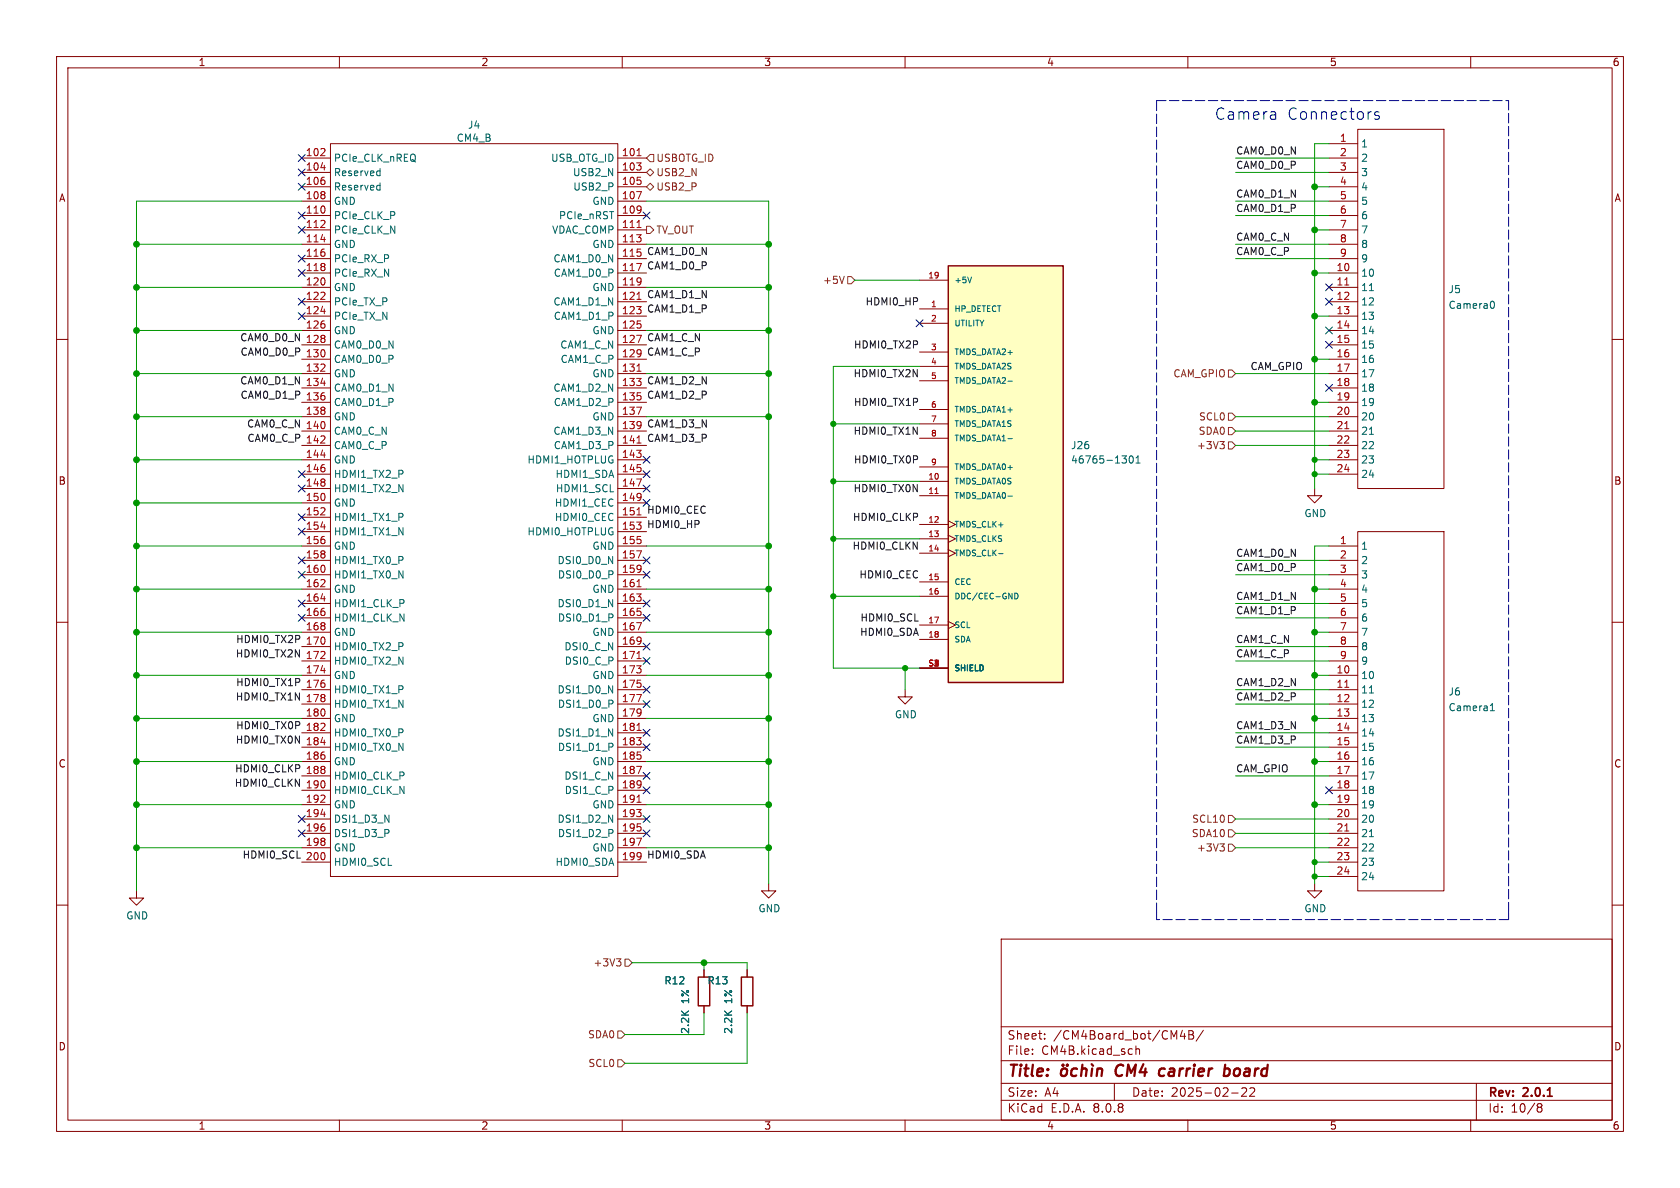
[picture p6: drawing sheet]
<svg xmlns="http://www.w3.org/2000/svg" width="297mm" height="210mm" viewBox="0 0 297 210" stroke-linecap="round" stroke-linejoin="round" font-family="sans-serif">
<g fill="none" stroke="#840000" stroke-width=".18">
<path d="M10 10h277v190h-277zM12 12h273v186h-273zM60 10v2M110 10v2M160 10v2M210 10v2M260 10v2M53.3 27.9h5.1M53.3 30.5h5.1M53.3 33h5.1M53.3 35.6h5.1M53.3 38.1h5.1"/>
<path d="M58.4 25.4h50.8v129.5h-50.8zM109.2 27.9h5.1M109.2 30.5h5.1M109.2 33h5.1M109.2 35.6h5.1M109.2 38.1h5.1M234.9 27.9h5.1M234.9 30.5h5.1M234.9 33h5.1M234.9 35.6h5.1M234.9 38.1h5.1M234.9 25.4h5.1"/>
<path d="M240 22.9h15.3v63.5h-15.3zM53.3 40.6h5.1M53.3 43.2h5.1M53.3 45.7h5.1M53.3 48.3h5.1M53.3 50.8h5.1M53.3 53.3h5.1M53.3 55.9h5.1M53.3 58.4h5.1M109.2 40.6h5.1M109.2 43.2h5.1M109.2 45.7h5.1"/>
<path d="M109.2 48.3h5.1M109.2 50.8h5.1M109.2 53.3h5.1M109.2 55.9h5.1M109.2 58.4h5.1M234.9 40.6h5.1M234.9 43.2h5.1M234.9 45.7h5.1M234.9 48.3h5.1M234.9 50.8h5.1M234.9 53.3h5.1M234.9 55.9h5.1"/>
<path d="M234.9 58.4h5.1M10 60h2M53.3 61h5.1M53.3 63.5h5.1M53.3 66h5.1M53.3 68.6h5.1M53.3 71.1h5.1M53.3 73.7h5.1M53.3 76.2h5.1M53.3 78.7h5.1M109.2 61h5.1M109.2 63.5h5.1"/>
<path d="M109.2 66h5.1M109.2 68.6h5.1M109.2 71.1h5.1M109.2 73.7h5.1M109.2 76.2h5.1M109.2 78.7h5.1M234.9 61h5.1M234.9 63.5h5.1M234.9 66h5.1M234.9 68.6h5.1M234.9 71.1h5.1M234.9 73.7h5.1"/>
<path d="M234.9 76.2h5.1M234.9 78.7h5.1M285 60h2M53.3 96.5h5.1M53.3 99.1h5.1M53.3 81.3h5.1M53.3 83.8h5.1M53.3 86.4h5.1M53.3 88.9h5.1M53.3 91.4h5.1M53.3 94h5.1M109.2 96.5h5.1"/>
<path d="M109.2 99.1h5.1M109.2 81.3h5.1M109.2 83.8h5.1M109.2 86.4h5.1M109.2 88.9h5.1M109.2 91.4h5.1M109.2 94h5.1M232.4 86.4v1.2h1.3l-1.3 1.3-1.3-1.3h1.3M234.9 96.5h5.1M234.9 99.1h5.1M234.9 81.3h5.1M234.9 83.8h5.1"/>
<path d="M240 94h15.3v63.5h-15.3zM10 110h2M53.3 119.4h5.1M53.3 101.6h5.1M53.3 104.1h5.1M53.3 106.7h5.1M53.3 109.2h5.1M53.3 111.8h5.1M53.3 114.3h5.1M53.3 116.8h5.1M109.2 119.4h5.1M109.2 101.6h5.1"/>
<path d="M109.2 104.1h5.1M109.2 106.7h5.1M109.2 109.2h5.1M109.2 111.8h5.1M109.2 114.3h5.1M109.2 116.8h5.1M234.9 119.4h5.1M234.9 101.6h5.1M234.9 104.1h5.1M234.9 106.7h5.1M234.9 109.2h5.1M234.9 111.8h5.1"/>
<path d="M234.9 114.3h5.1M234.9 116.8h5.1M285 110h2M53.3 121.9h5.1M53.3 124.5h5.1M53.3 127h5.1M53.3 129.5h5.1M53.3 132.1h5.1M53.3 134.6h5.1M53.3 137.2h5.1M53.3 139.7h5.1M109.2 121.9h5.1"/>
<path d="M109.2 124.5h5.1M109.2 127h5.1M109.2 129.5h5.1M109.2 132.1h5.1M109.2 134.6h5.1M109.2 137.2h5.1M109.2 139.7h5.1M160 121.9v1.3h1.3l-1.3 1.3-1.3-1.3h1.3M234.9 121.9h5.1M234.9 124.5h5.1M234.9 127h5.1M234.9 129.5h5.1"/>
<path d="M234.9 132.1h5.1M234.9 134.6h5.1M234.9 137.2h5.1M234.9 139.7h5.1M24.1 157.5v1.3h1.3l-1.3 1.2-1.2-1.2h1.2M53.3 142.2h5.1M53.3 144.8h5.1M53.3 147.3h5.1M53.3 149.9h5.1M53.3 152.4h5.1M109.2 142.2h5.1M109.2 144.8h5.1"/>
<path d="M109.2 147.3h5.1M109.2 149.9h5.1M109.2 152.4h5.1M232.4 156.2v1.3h1.3l-1.3 1.3-1.3-1.3h1.3M234.9 142.2h5.1M234.9 144.8h5.1M234.9 147.3h5.1M234.9 149.9h5.1M234.9 152.4h5.1M234.9 154.9h5.1M10 160h2M177 166h108v32h-108z"/>
<path d="M285 160h2M60 198v2M110 198v2M160 198v2M177 194.5h108M177 191.5h108M177 187.5h108M177 181.5h108M182.5 186.3v.1M182.5 185.5v.1M184.7 183.6v.1M184.7 182.8v.1"/>
<path d="M197 191.5v3M200.8 184.9v1.5M200.8 185.5l.2-.1 .4 .1 .1 .9M209 182.1l-.3 1.1h.9M209.4 182.7v1M210 198v2M210.2 182.2h.5l.2 .1 .1 .3-.3 .3a.4 .4 0 0 1 .3 .4 .4 .4 0 0 1-.3 .4h-.5zM210.2 182.9h.5M212.7 182.1l-1.2 2M217.7 193.2h1.2M219.5 192.4l.6-.1 .2 .1 .1 .3-.9 1.1h.9M221 192.4l.5-.1 .2 .1 .1 .3-.9 1.1h.9"/>
<path d="M260 198v2M261 191.5v6.5M271.7 195.5l.3 .2M271.7 195.4l.3-.3 .5 .1 .1 .3-.3 .2M272 195.7h.3M272 195.7l-.3 .3M272.3 195.7l.3 .3-.1 .5-.5 .1-.3-.3"/>
</g>
<path d="M273.6 193.8h.8" fill="none" stroke="#840000" stroke-width=".3"/>
<g fill="none" stroke="#840000" stroke-width=".4">
<path d="M187.7 189.1a.52 .52 0 0 1 .6-.2 .52 .52 0 0 1 .4 .4l-.1 .5a.55 .55 0 0 1-.5 .4 .55 .55 0 0 1-.6-.4zM187.9 188.2l.1 .1-.1 .1M187.9 188.2l-.1 .1 .1 .1M187.9 188.2v.2M188.7 188.2l-.1 .1 .1 .1M188.7 188.2l.1 .1-.1 .1M188.7 188.2v.2M190.4 189a.66 .66 0 0 0-1 .3l-.1 .5 .2 .3 .2 .1 .6-.1M191.3 189.1a.49 .49 0 0 1 .8 .1l-.1 1M191.4 188.2l-.3 2M193 188.1l.2 .3M193.1 188.9l-.2 1.3"/>
<path d="M194 189.1a.49 .49 0 0 1 .9 .1l-.2 1M194 188.9l-.1 1.3M197.5 188.5a1.27 1.27 0 0 0 0 1.6M205 190.1l.2 .1 .6-.1M205.9 189a.66 .66 0 0 0-1 .3M216.5 189l.2-.1 .6 .1 .1 .3-.1 .5a.66 .66 0 0 1-.9 .3M216.6 188.2l-.3 2"/>
</g>
<g fill="none" stroke="#006464" stroke-width=".18">
<path d="M66.8 30.2l.4 .1M66.8 32.8h.4M67.2 29.8v1.3M67.2 32.3v1.3M67.2 31l-.4 .1M67.2 33.5l-.4 .1M242.1 51.4h.7M263.8 53.2a.68 .68 0 0 1 .4 .7 .68 .68 0 0 1-.4 .6M242.1 76.8h.7M242.1 122.5h.7M263.5 125.6h.7M263.5 124.7l.3-.3v1.2"/>
<path d="M242.1 147.9h.7"/>
</g>
<g fill="none" stroke="#a90000" stroke-width=".18">
<path d="M56.7 27.5h.8M56.7 29.6h.8M57.4 26.4v.4M57.4 39.1v.4M112.5 33.9h.9l-.6 1.2M112.6 27.5h.7M56.7 40.2h.8M56.7 52.9h.8M56.7 42.3h.8M56.7 55h.8M57.4 51.8v.4M112.5 46.6h.9l-.6 1.2"/>
<path d="M112.5 59.3h.9l-.6 1.2M112.6 40.2h.7M112.6 52.9h.7M237.7 50.4h.8M56.7 65.6h.8M56.7 78.3h.8M56.7 67.7h.8M57.4 64.5v.4M57.4 77.2v.4M112.5 72h.9l-.6 1.2M112.6 65.6h.7M112.6 78.3h.7"/>
<path d="M237.7 75.8h.8M56.7 91h.8M56.7 80.4h.8M56.7 93.1h.8M57.4 89.9v.4M112.5 84.7h.9l-.6 1.2M112.5 97.4h.9l-.6 1.2M112.6 91h.7M56.7 103.7h.8M56.7 116.4h.8M56.7 105.8h.8M56.7 118.5h.8"/>
<path d="M57.4 102.6v.4M57.4 115.3v.4M112.5 110.1h.9l-.6 1.2M112.6 103.7h.7M112.6 116.4h.7M56.7 129.1h.8M56.7 131.2h.8M57.4 128v.4M112.5 122.8h.9l-.6 1.2M112.5 135.5h.9l-.6 1.2M112.6 129.1h.7M237.7 121.5h.8"/>
<path d="M56.7 141.8h.8M56.7 143.9h.8M57.4 140.7v.4M112.5 148.2h.9l-.6 1.2M112.6 141.8h.7M237.7 146.9h.8"/>
</g>
<path d="M167.6 47h20.4v73.7h-20.4z" fill="#ffffc2"/>
<path d="M167.6 47h20.4v73.7h-20.4zM123.4 172.7h2.1v5.1h-2.1zM131.1 172.7h2v5.1h-2z" fill="none" stroke="#840000" stroke-width=".25"/>
<g fill="none" stroke="#840000" stroke-width=".18">
<path d="M162.6 54.6h5M162.6 49.5h5M162.6 57.2h5M162.6 62.2h5M162.6 64.8h5M162.6 67.3h5M162.6 72.4h5M162.6 74.9h5M162.6 77.5h5M162.6 85.1h5M162.6 87.6h5M162.6 92.7h5"/>
<path d="M162.6 95.3h5M162.6 97.8h5M162.6 82.6h5M167.6 92.1l1.3 .6-1.3 .6M167.6 94.6l1.3 .7-1.3 .6M167.6 97.2l1.3 .6-1.3 .6M162.6 102.9h5M162.6 105.4h5M162.6 110.5h5M162.6 113h5M162.6 118.1h5M167.6 109.9l1.3 .6-1.3 .6"/>
<path d="M135.9 156.2v1.3h1.3l-1.3 1.3-1.3-1.3h1.3M124.5 171.5v1.2M124.5 177.8v1.3M132.1 171.5v1.2M132.1 177.8v1.3"/>
</g>
<path d="M171.8 49l-.4 1M178.2 67.4h.8M178.2 77.5h.8M176.5 97.9h.8M178.2 87.7h.8M198.4 80.6h.7l-.4 .5M198.9 81.1l.2 .2v.3l-.2 .3M199.7 80.7l.2-.1a.68 .68 0 0 1 .5 .6 .68 .68 0 0 1-.5 .7l-.2-.2-.1-.3zM200.8 81.9h.8M200.8 81l.4-.4v1.3M179.4 104.9a.51 .51 0 0 1 .6 .5 .51 .51 0 0 1-.6 .5z" fill="none" stroke="#006464" stroke-width=".18"/>
<path d="M165.3 87.2h.6" fill="none" stroke="#a90000" stroke-width=".18"/>
<g fill="none" stroke="#725600" stroke-width=".18">
<path d="M114.3 33l.6-.6 .7 .6-.7 .7zM114.3 30.5l.6-.7 .7 .7-.7 .6zM114.9 27.3h.7v1.3h-.7l-.6-.7zM114.3 40h.6l.7 .6-.7 .7h-.6zM149.3 48.8l-.5 1.3M149.9 48.9h.6l.6 .6-.6 .7h-.6zM215.7 78h.7l-.4 .5M216.2 78.5l.2 .3v.3l-.2 .2M217.2 78.1h.6l.6 .6-.6 .7h-.6zM217.2 75.6h.6l.6 .6-.6 .6h-.6zM217.2 73h.6l.6 .7-.6 .6h-.6zM217.2 65.4h.6l.6 .6-.6 .7h-.6z"/>
<path d="M215.7 149.2h.7l-.4 .5M216.2 149.7l.2 .2v.3l-.2 .2M217.2 146.7h.6l.6 .6-.6 .7h-.6zM217.2 144.1h.6l.6 .7-.6 .6h-.6zM217.2 149.2h.6l.6 .7-.6 .6h-.6zM109 169.5h.8l-.5 .5M109.5 170l.3 .2v.3l-.3 .3M110.5 169.5h.6l.7 .7-.7 .6h-.6zM109.2 182.2h.7l.6 .7-.6 .6h-.7zM109.2 187.3h.7l.6 .7-.6 .6h-.7z"/>
</g>
<path d="M225.4 19.8l.1 1.3M243.8 19.8l-.5-.1-.3 .3 .1 .3 .7 .2 .1 .2-.1 .3-.2 .1-.6-.1M225.5 21l-.2 .1M225.5 20.2l-.2 .1" fill="none" stroke="#0000c2" stroke-width=".18"/>
<path d="M204.5 17.8h62.2M266.7 17.8v143.5M204.5 161.3v-143.5M204.5 161.3v1.3M266.7 161.3v1.3M266.7 162.6h-62.2" fill="none" stroke="#0000c2" stroke-width=".18" stroke-dasharray="1.7 .6"/>
<g fill="none" stroke="#009600" stroke-width=".18">
<path d="M53.3 35.6h-29.2v121.9M114.3 35.6h21.6v120.6M218.4 35.6h16.5M218.4 38.1h16.5M218.4 30.5h16.5M218.4 27.9h16.5M232.4 33h2.5M234.9 25.4h-2.5v61M24.1 43.2h29.2M24.1 50.8h29.2M24.1 58.4h29.2M114.3 43.2h21.6"/>
<path d="M114.3 50.8h21.6M114.3 58.4h21.6M151.1 49.5h11.5M218.4 45.7h16.5M218.4 43.2h16.5M232.4 48.3h2.5M232.4 40.6h2.5M232.4 55.9h2.5M24.1 73.7h29.2M24.1 66h29.2M114.3 73.7h21.6M114.3 66h21.6"/>
<path d="M147.3 74.9h15.3M162.6 64.8h-15.3v53.3h15.3M218.4 73.7h16.5M218.4 78.7h16.5M218.4 66h16.5M218.4 76.2h16.5M232.4 63.5h2.5M232.4 71.1h2.5M24.1 81.3h29.2M24.1 96.5h29.2M24.1 88.9h29.2M114.3 96.5h21.6"/>
<path d="M147.3 95.3h15.3M147.3 85.1h15.3M218.4 99.1h16.5M232.4 81.3h2.5M232.4 83.8h2.5M234.9 96.5h-2.5v59.7M24.1 111.8h29.2M24.1 104.1h29.2M24.1 119.4h29.2M114.3 111.8h21.6M114.3 104.1h21.6M114.3 119.4h21.6"/>
<path d="M147.3 105.4h15.3M160 118.1v3.8M218.4 114.3h16.5M218.4 116.8h16.5M218.4 101.6h16.5M218.4 109.2h16.5M218.4 106.7h16.5M232.4 111.8h2.5M232.4 104.1h2.5M232.4 119.4h2.5M24.1 127h29.2M24.1 134.6h29.2"/>
<path d="M114.3 127h21.6M114.3 134.6h21.6M218.4 124.5h16.5M218.4 137.2h16.5M218.4 129.5h16.5M218.4 121.9h16.5M218.4 132.1h16.5M232.4 127h2.5M232.4 134.6h2.5M24.1 149.9h29.2M24.1 142.2h29.2M114.3 149.9h21.6"/>
<path d="M114.3 142.2h21.6M218.4 149.9h16.5M218.4 147.3h16.5M218.4 144.8h16.5M232.4 142.2h2.5M232.4 152.4h2.5M232.4 154.9h2.5M111.8 170.2h20.3v1.3M124.5 170.2v1.3M124.5 179.1v3.8h-14M132.1 179.1v8.9h-21.6"/>
</g>
<g fill="none" stroke="#000084" stroke-width=".18">
<path d="M52.7 27.3l1.2 1.2M52.7 29.9l1.2 1.2M52.7 32.4l1.2 1.2M52.7 37.5l1.2 1.2M53.9 27.3l-1.2 1.2M53.9 29.9l-1.2 1.2M53.9 32.4l-1.2 1.2M53.9 37.5l-1.2 1.2M113.7 37.5l1.2 1.2M114.9 37.5l-1.2 1.2M52.7 45.1l1.2 1.2M52.7 47.7l1.2 1.2"/>
<path d="M52.7 52.7l1.2 1.2M52.7 40l1.2 1.2M52.7 55.3l1.2 1.2M53.9 45.1l-1.2 1.2M53.9 47.7l-1.2 1.2M53.9 52.7l-1.2 1.2M53.9 40l-1.2 1.2M53.9 55.3l-1.2 1.2M162 56.5l1.2 1.3M163.2 56.5l-1.2 1.3M234.3 52.7l1.3 1.2M234.3 57.8l1.3 1.2"/>
<path d="M234.3 50.2l1.3 1.2M235.6 52.7l-1.3 1.2M235.6 57.8l-1.3 1.2M235.6 50.2l-1.3 1.2M234.3 68l1.3 1.2M234.3 60.4l1.3 1.2M235.6 68l-1.3 1.2M235.6 60.4l-1.3 1.2M52.7 83.2l1.2 1.2M52.7 85.8l1.2 1.2M52.7 90.8l1.2 1.2M52.7 93.4l1.2 1.2"/>
<path d="M52.7 98.5l1.2 1.2M53.9 83.2l-1.2 1.2M53.9 85.8l-1.2 1.2M53.9 90.8l-1.2 1.2M53.9 93.4l-1.2 1.2M53.9 98.5l-1.2 1.2M113.7 85.8l1.2 1.2M113.7 83.2l1.2 1.2M113.7 80.7l1.2 1.2M113.7 88.3l1.2 1.2M113.7 98.5l1.2 1.2M114.9 85.8l-1.2 1.2"/>
<path d="M114.9 83.2l-1.2 1.2M114.9 80.7l-1.2 1.2M114.9 88.3l-1.2 1.2M114.9 98.5l-1.2 1.2M52.7 101l1.2 1.2M52.7 106.1l1.2 1.2M52.7 108.6l1.2 1.2M53.9 101l-1.2 1.2M53.9 106.1l-1.2 1.2M53.9 108.6l-1.2 1.2M113.7 113.7l1.2 1.2M113.7 116.2l1.2 1.2"/>
<path d="M113.7 101l1.2 1.2M113.7 106.1l1.2 1.2M113.7 108.6l1.2 1.2M114.9 113.7l-1.2 1.2M114.9 116.2l-1.2 1.2M114.9 101l-1.2 1.2M114.9 106.1l-1.2 1.2M114.9 108.6l-1.2 1.2M113.7 123.9l1.2 1.2M113.7 128.9l1.2 1.2M113.7 131.5l1.2 1.2M113.7 136.6l1.2 1.2"/>
<path d="M113.7 139.1l1.2 1.2M113.7 121.3l1.2 1.2M114.9 123.9l-1.2 1.2M114.9 128.9l-1.2 1.2M114.9 131.5l-1.2 1.2M114.9 136.6l-1.2 1.2M114.9 139.1l-1.2 1.2M114.9 121.3l-1.2 1.2M234.3 139.1l1.3 1.2M235.6 139.1l-1.3 1.2M52.7 146.7l1.2 1.2M52.7 144.2l1.2 1.2"/>
<path d="M53.9 146.7l-1.2 1.2M53.9 144.2l-1.2 1.2M113.7 144.2l1.2 1.2M113.7 146.7l1.2 1.2M114.9 144.2l-1.2 1.2M114.9 146.7l-1.2 1.2"/>
</g>
<g fill="#009600" stroke="#009600" stroke-width=".18">
<circle cx="232.4" cy="142.2" r=".51"/>
<circle cx="232.4" cy="134.6" r=".51"/>
<circle cx="232.4" cy="127" r=".51"/>
<circle cx="232.4" cy="154.9" r=".46"/>
<circle cx="232.4" cy="152.4" r=".46"/>
<circle cx="135.9" cy="66" r=".51"/>
<circle cx="135.9" cy="73.7" r=".51"/>
<circle cx="147.3" cy="74.9" r=".46"/>
<circle cx="232.4" cy="48.3" r=".51"/>
<circle cx="232.4" cy="63.5" r=".51"/>
<circle cx="232.4" cy="55.9" r=".51"/>
<circle cx="232.4" cy="81.3" r=".46"/>
<circle cx="232.4" cy="71.1" r=".51"/>
<circle cx="232.4" cy="33" r=".51"/>
<circle cx="232.4" cy="40.6" r=".51"/>
<circle cx="135.9" cy="119.4" r=".51"/>
<circle cx="135.9" cy="127" r=".51"/>
<circle cx="135.9" cy="134.6" r=".51"/>
<circle cx="135.9" cy="149.9" r=".51"/>
<circle cx="135.9" cy="142.2" r=".51"/>
<circle cx="160" cy="118.1" r=".46"/>
<circle cx="232.4" cy="111.8" r=".51"/>
<circle cx="232.4" cy="104.1" r=".51"/>
<circle cx="232.4" cy="119.4" r=".51"/>
<circle cx="232.4" cy="83.8" r=".46"/>
<circle cx="147.3" cy="105.4" r=".46"/>
<circle cx="147.3" cy="95.3" r=".46"/>
<circle cx="135.9" cy="96.5" r=".51"/>
<circle cx="147.3" cy="85.1" r=".46"/>
<circle cx="135.9" cy="104.1" r=".51"/>
<circle cx="135.9" cy="111.8" r=".51"/>
<circle cx="24.1" cy="111.8" r=".51"/>
<circle cx="24.1" cy="119.4" r=".51"/>
<circle cx="24.1" cy="104.1" r=".51"/>
<circle cx="24.1" cy="142.2" r=".51"/>
<circle cx="24.1" cy="149.9" r=".51"/>
<circle cx="24.1" cy="134.6" r=".51"/>
<circle cx="24.1" cy="127" r=".51"/>
<circle cx="24.1" cy="66" r=".51"/>
<circle cx="24.1" cy="81.3" r=".51"/>
<circle cx="24.1" cy="73.7" r=".51"/>
<circle cx="24.1" cy="50.8" r=".51"/>
<circle cx="24.1" cy="58.4" r=".51"/>
<circle cx="24.1" cy="43.2" r=".51"/>
<circle cx="24.1" cy="88.9" r=".51"/>
<circle cx="24.1" cy="96.5" r=".51"/>
<circle cx="135.9" cy="58.4" r=".51"/>
<circle cx="135.9" cy="50.8" r=".51"/>
<circle cx="135.9" cy="43.2" r=".51"/>
<circle cx="124.5" cy="170.2" r=".51"/>
</g>
<g font-size="2.8" fill="#0000c2">
<text x="214.6" y="21.3">Camera</text>
<text x="227.5" y="21.3">Connectors</text>
</g>
<g font-size="2.8" fill="#840000">
<text x="178" y="190.9">Title:</text>
<text x="198.1" y="190.9">CM4</text>
<text x="206.6" y="190.9">carrier</text>
<text x="218.8" y="190.9">board</text>
</g>
<g font-size="2.1" fill="#840000">
<text x="178" y="184">Sheet:</text>
<text x="186.2" y="184">/CM4Board_bot/CM4B/</text>
<text x="178" y="186.7">File:</text>
<text x="184.1" y="186.7">CM4B.kicad_sch</text>
<text x="178" y="196.9">KiCad</text>
<text x="178" y="194.1">Size:</text>
<text x="184.7" y="194.1">A4</text>
<text x="185.7" y="196.9">E.D.A.</text>
<text x="193.3" y="196.9">8.0.8</text>
<text x="200" y="194.1">Date:</text>
<text x="207" y="194.1">2025-02-22</text>
<text x="263" y="194.3">Rev:</text>
<text x="263" y="196.9">Id:</text>
<text x="267.1" y="196.9">10/8</text>
<text x="269.4" y="194.3">2.0.1</text>
</g>
<g font-size="1.8" fill="#840000">
<text x="35" y="11.9">1</text>
<text x="85" y="11.9">2</text>
<text x="135" y="11.9">3</text>
<text x="185" y="11.9">4</text>
<text x="235" y="11.9">5</text>
<text x="285" y="11.9">6</text>
<text x="10.3" y="35.9">A</text>
<text x="285.3" y="35.9">A</text>
<text x="10.3" y="85.9">B</text>
<text x="285.3" y="85.9">B</text>
<text x="10.3" y="135.9">C</text>
<text x="285.3" y="135.9">C</text>
<text x="10.3" y="185.9">D</text>
<text x="285.3" y="185.9">D</text>
<text x="35" y="199.9">1</text>
<text x="85" y="199.9">2</text>
<text x="135" y="199.9">3</text>
<text x="185" y="199.9">4</text>
<text x="235" y="199.9">5</text>
<text x="285" y="199.9">6</text>
</g>
<g font-size="1.8" fill="#006464">
<text x="82.6" y="23">J4</text>
<text x="58.9" y="28.8">PCIe_CLK_nREQ</text>
<text x="80.6" y="25.3">CM4_B</text>
<text x="97.3" y="28.8">USB_OTG_ID</text>
<text x="240.5" y="26.3">1</text>
<text x="240.5" y="28.8">2</text>
<text x="58.9" y="31.3">Reserved</text>
<text x="58.9" y="33.9">Reserved</text>
<text x="101.2" y="31.3">USB2_N</text>
<text x="101.3" y="33.9">USB2_P</text>
<text x="240.5" y="31.3">3</text>
<text x="240.5" y="33.9">4</text>
<text x="58.9" y="36.4">GND</text>
<text x="58.9" y="39">PCIe_CLK_P</text>
<text x="58.9" y="41.5">PCIe_CLK_N</text>
<text x="97.5" y="41.5">VDAC_COMP</text>
<text x="98.7" y="39">PCIe_nRST</text>
<text x="104.6" y="36.4">GND</text>
<text x="240.5" y="36.4">5</text>
<text x="240.5" y="39">6</text>
<text x="240.5" y="41.5">7</text>
<text x="58.9" y="44">GND</text>
<text x="58.9" y="46.6">PCIe_RX_P</text>
<text x="97.7" y="46.6">CAM1_D0_N</text>
<text x="104.6" y="44">GND</text>
<text x="240.5" y="44">8</text>
<text x="240.5" y="46.6">9</text>
<text x="58.9" y="49.1">PCIe_RX_N</text>
<text x="58.9" y="51.7">GND</text>
<text x="97.8" y="49.1">CAM1_D0_P</text>
<text x="104.6" y="51.7">GND</text>
<text x="240.5" y="49.1">10</text>
<text x="240.5" y="51.7">11</text>
<text x="256" y="52">J5</text>
<text x="58.9" y="54.2">PCIe_TX_P</text>
<text x="58.9" y="56.7">PCIe_TX_N</text>
<text x="58.9" y="59.3">GND</text>
<text x="97.7" y="54.2">CAM1_D1_N</text>
<text x="97.8" y="56.7">CAM1_D1_P</text>
<text x="104.6" y="59.3">GND</text>
<text x="240.5" y="54.2">12</text>
<text x="240.5" y="56.7">13</text>
<text x="240.5" y="59.3">14</text>
<text x="256" y="54.8">Camera0</text>
<text x="58.9" y="61.8">CAM0_D0_N</text>
<text x="58.9" y="64.4">CAM0_D0_P</text>
<text x="99" y="61.8">CAM1_C_N</text>
<text x="99" y="64.4">CAM1_C_P</text>
<text x="240.5" y="61.8">15</text>
<text x="240.5" y="64.4">16</text>
<text x="58.9" y="66.9">GND</text>
<text x="58.9" y="69.4">CAM0_D1_N</text>
<text x="58.9" y="72">CAM0_D1_P</text>
<text x="97.7" y="69.4">CAM1_D2_N</text>
<text x="97.8" y="72">CAM1_D2_P</text>
<text x="104.6" y="66.9">GND</text>
<text x="240.5" y="66.9">17</text>
<text x="240.5" y="69.4">18</text>
<text x="240.5" y="72">19</text>
<text x="58.9" y="74.5">GND</text>
<text x="58.9" y="77.1">CAM0_C_N</text>
<text x="97.7" y="77.1">CAM1_D3_N</text>
<text x="104.6" y="74.5">GND</text>
<text x="240.5" y="74.5">20</text>
<text x="240.5" y="77.1">21</text>
<text x="58.9" y="79.6">CAM0_C_P</text>
<text x="58.9" y="82.1">GND</text>
<text x="93.1" y="82.1">HDMI1_HOTPLUG</text>
<text x="97.8" y="79.6">CAM1_D3_P</text>
<text x="189.2" y="82.1">46765-1301</text>
<text x="189.2" y="79.6">J26</text>
<text x="240.5" y="79.6">22</text>
<text x="240.5" y="82.1">23</text>
<text x="58.9" y="84.7">HDMI1_TX2_P</text>
<text x="58.9" y="87.2">HDMI1_TX2_N</text>
<text x="58.9" y="89.8">GND</text>
<text x="98" y="89.8">HDMI1_CEC</text>
<text x="98.1" y="84.7">HDMI1_SDA</text>
<text x="98.2" y="87.2">HDMI1_SCL</text>
<text x="240.5" y="84.7">24</text>
<text x="58.9" y="92.3">HDMI1_TX1_P</text>
<text x="58.9" y="94.8">HDMI1_TX1_N</text>
<text x="93.1" y="94.8">HDMI0_HOTPLUG</text>
<text x="98" y="92.3">HDMI0_CEC</text>
<text x="230.5" y="91.6">GND</text>
<text x="58.9" y="97.4">GND</text>
<text x="58.9" y="99.9">HDMI1_TX0_P</text>
<text x="98.5" y="99.9">DSI0_D0_N</text>
<text x="104.6" y="97.4">GND</text>
<text x="240.5" y="97.4">1</text>
<text x="240.5" y="99.9">2</text>
<text x="58.9" y="102.5">HDMI1_TX0_N</text>
<text x="58.9" y="105">GND</text>
<text x="58.9" y="107.5">HDMI1_CLK_P</text>
<text x="98.5" y="107.5">DSI0_D1_N</text>
<text x="98.5" y="102.5">DSI0_D0_P</text>
<text x="104.6" y="105">GND</text>
<text x="240.5" y="102.5">3</text>
<text x="240.5" y="105">4</text>
<text x="240.5" y="107.5">5</text>
<text x="58.9" y="110.1">HDMI1_CLK_N</text>
<text x="58.9" y="112.6">GND</text>
<text x="98.5" y="110.1">DSI0_D1_P</text>
<text x="104.6" y="112.6">GND</text>
<text x="240.5" y="110.1">6</text>
<text x="240.5" y="112.6">7</text>
<text x="58.9" y="115.2">HDMI0_TX2_P</text>
<text x="58.9" y="117.7">HDMI0_TX2_N</text>
<text x="99.7" y="115.2">DSI0_C_N</text>
<text x="99.7" y="117.7">DSI0_C_P</text>
<text x="240.5" y="115.2">8</text>
<text x="240.5" y="117.7">9</text>
<text x="58.9" y="120.2">GND</text>
<text x="58.9" y="122.8">HDMI0_TX1_P</text>
<text x="58.9" y="125.3">HDMI0_TX1_N</text>
<text x="98.5" y="122.8">DSI1_D0_N</text>
<text x="98.5" y="125.3">DSI1_D0_P</text>
<text x="104.6" y="120.2">GND</text>
<text x="240.5" y="120.2">10</text>
<text x="240.5" y="122.8">11</text>
<text x="240.5" y="125.3">12</text>
<text x="256" y="123.1">J6</text>
<text x="256" y="125.9">Camera1</text>
<text x="58.9" y="127.9">GND</text>
<text x="58.9" y="130.4">HDMI0_TX0_P</text>
<text x="98.5" y="130.4">DSI1_D1_N</text>
<text x="104.6" y="127.9">GND</text>
<text x="158.1" y="127.2">GND</text>
<text x="240.5" y="127.9">13</text>
<text x="240.5" y="130.4">14</text>
<text x="58.9" y="132.9">HDMI0_TX0_N</text>
<text x="58.9" y="135.5">GND</text>
<text x="98.5" y="132.9">DSI1_D1_P</text>
<text x="104.6" y="135.5">GND</text>
<text x="240.5" y="132.9">15</text>
<text x="240.5" y="135.5">16</text>
<text x="58.9" y="138">HDMI0_CLK_P</text>
<text x="58.9" y="140.6">HDMI0_CLK_N</text>
<text x="58.9" y="143.1">GND</text>
<text x="99.7" y="138">DSI1_C_N</text>
<text x="99.7" y="140.6">DSI1_C_P</text>
<text x="104.6" y="143.1">GND</text>
<text x="240.5" y="138">17</text>
<text x="240.5" y="140.6">18</text>
<text x="240.5" y="143.1">19</text>
<text x="58.9" y="145.6">DSI1_D3_N</text>
<text x="58.9" y="148.2">DSI1_D3_P</text>
<text x="98.5" y="145.6">DSI1_D2_N</text>
<text x="98.5" y="148.2">DSI1_D2_P</text>
<text x="240.5" y="145.6">20</text>
<text x="240.5" y="148.2">21</text>
<text x="58.9" y="150.7">GND</text>
<text x="58.9" y="153.3">HDMI0_SCL</text>
<text x="98.1" y="153.3">HDMI0_SDA</text>
<text x="104.6" y="150.7">GND</text>
<text x="240.5" y="150.7">22</text>
<text x="240.5" y="153.3">23</text>
<text x="240.5" y="155.8">24</text>
<text x="134" y="161.5">GND</text>
<text x="230.5" y="161.5">GND</text>
<text x="22.2" y="162.7">GND</text>
<text x="117.4" y="174.2">R12</text>
<text x="122" y="177.4" transform="rotate(-90 122 177.4)">1%</text>
<text x="125" y="174.2">R13</text>
<text x="129.6" y="177.4" transform="rotate(-90 129.6 177.4)">1%</text>
<text x="122" y="182.9" transform="rotate(-90 122 182.9)">2.2K</text>
<text x="129.6" y="182.9" transform="rotate(-90 129.6 182.9)">2.2K</text>
</g>
<g font-size="1.8" fill="#a90000">
<text x="54" y="27.7">102</text>
<text x="109.8" y="27.7">101</text>
<text x="236.8" y="25.1">1</text>
<text x="236.8" y="27.7">2</text>
<text x="54" y="30.2">104</text>
<text x="54" y="32.8">106</text>
<text x="54" y="35.3">108</text>
<text x="109.8" y="30.2">103</text>
<text x="109.8" y="32.8">105</text>
<text x="109.8" y="35.3">107</text>
<text x="236.8" y="30.2">3</text>
<text x="236.8" y="32.8">4</text>
<text x="236.8" y="35.3">5</text>
<text x="54" y="37.8">110</text>
<text x="54" y="40.4">112</text>
<text x="109.8" y="37.8">109</text>
<text x="109.8" y="40.4">111</text>
<text x="236.8" y="37.8">6</text>
<text x="236.8" y="40.4">7</text>
<text x="54" y="42.9">114</text>
<text x="54" y="45.5">116</text>
<text x="109.8" y="42.9">113</text>
<text x="109.8" y="45.5">115</text>
<text x="236.8" y="42.9">8</text>
<text x="236.8" y="45.5">9</text>
<text x="54" y="48">118</text>
<text x="54" y="50.5">120</text>
<text x="54" y="53.1">122</text>
<text x="109.8" y="48">117</text>
<text x="109.8" y="50.5">119</text>
<text x="109.8" y="53.1">121</text>
<text x="236.2" y="48">10</text>
<text x="236.2" y="50.5">11</text>
<text x="236.2" y="53.1">12</text>
<text x="54" y="55.6">124</text>
<text x="54" y="58.2">126</text>
<text x="109.8" y="55.6">123</text>
<text x="109.8" y="58.2">125</text>
<text x="236.2" y="55.6">13</text>
<text x="236.2" y="58.2">14</text>
<text x="54" y="65.8">132</text>
<text x="109.8" y="60.7">127</text>
<text x="109.8" y="63.2">129</text>
<text x="109.8" y="65.8">131</text>
<text x="236.2" y="60.7">15</text>
<text x="236.2" y="63.2">16</text>
<text x="236.2" y="65.8">17</text>
<text x="109.8" y="68.3">133</text>
<text x="109.8" y="70.9">135</text>
<text x="236.2" y="68.3">18</text>
<text x="236.2" y="70.9">19</text>
<text x="54" y="73.4">138</text>
<text x="109.8" y="73.4">137</text>
<text x="109.8" y="75.9">139</text>
<text x="236.2" y="73.4">20</text>
<text x="236.2" y="75.9">21</text>
<text x="54" y="81">144</text>
<text x="54" y="83.6">146</text>
<text x="109.8" y="78.5">141</text>
<text x="109.8" y="81">143</text>
<text x="109.8" y="83.6">145</text>
<text x="236.2" y="78.5">22</text>
<text x="236.2" y="81">23</text>
<text x="236.2" y="83.6">24</text>
<text x="54" y="86.1">148</text>
<text x="54" y="88.6">150</text>
<text x="109.8" y="86.1">147</text>
<text x="109.8" y="88.6">149</text>
<text x="54" y="91.2">152</text>
<text x="54" y="93.7">154</text>
<text x="109.8" y="91.2">151</text>
<text x="109.8" y="93.7">153</text>
<text x="54" y="96.3">156</text>
<text x="54" y="98.8">158</text>
<text x="54" y="101.3">160</text>
<text x="109.8" y="96.3">155</text>
<text x="109.8" y="98.8">157</text>
<text x="109.8" y="101.3">159</text>
<text x="236.8" y="96.3">1</text>
<text x="236.8" y="98.8">2</text>
<text x="236.8" y="101.3">3</text>
<text x="54" y="103.9">162</text>
<text x="54" y="106.4">164</text>
<text x="109.8" y="103.9">161</text>
<text x="109.8" y="106.4">163</text>
<text x="236.8" y="103.9">4</text>
<text x="236.8" y="106.4">5</text>
<text x="54" y="109">166</text>
<text x="54" y="111.5">168</text>
<text x="109.8" y="109">165</text>
<text x="109.8" y="111.5">167</text>
<text x="236.8" y="109">6</text>
<text x="236.8" y="111.5">7</text>
<text x="54" y="114">170</text>
<text x="54" y="116.6">172</text>
<text x="54" y="119.1">174</text>
<text x="109.8" y="114">169</text>
<text x="109.8" y="116.6">171</text>
<text x="109.8" y="119.1">173</text>
<text x="236.2" y="119.1">10</text>
<text x="236.8" y="114">8</text>
<text x="236.8" y="116.6">9</text>
<text x="54" y="121.7">176</text>
<text x="54" y="124.2">178</text>
<text x="109.8" y="121.7">175</text>
<text x="109.8" y="124.2">177</text>
<text x="236.2" y="121.7">11</text>
<text x="236.2" y="124.2">12</text>
<text x="54" y="126.7">180</text>
<text x="54" y="129.3">182</text>
<text x="54" y="131.8">184</text>
<text x="109.8" y="126.7">179</text>
<text x="109.8" y="129.3">181</text>
<text x="109.8" y="131.8">183</text>
<text x="236.2" y="126.7">13</text>
<text x="236.2" y="129.3">14</text>
<text x="236.2" y="131.8">15</text>
<text x="54" y="134.4">186</text>
<text x="54" y="136.9">188</text>
<text x="109.8" y="134.4">185</text>
<text x="109.8" y="136.9">187</text>
<text x="236.2" y="134.4">16</text>
<text x="236.2" y="136.9">17</text>
<text x="54" y="139.4">190</text>
<text x="54" y="142">192</text>
<text x="109.8" y="139.4">189</text>
<text x="109.8" y="142">191</text>
<text x="236.2" y="139.4">18</text>
<text x="236.2" y="142">19</text>
<text x="54" y="144.5">194</text>
<text x="54" y="147.1">196</text>
<text x="54" y="149.6">198</text>
<text x="109.8" y="144.5">193</text>
<text x="109.8" y="147.1">195</text>
<text x="109.8" y="149.6">197</text>
<text x="236.2" y="144.5">20</text>
<text x="236.2" y="147.1">21</text>
<text x="236.2" y="149.6">22</text>
<text x="54" y="152.1">200</text>
<text x="109.8" y="152.1">199</text>
<text x="236.2" y="152.1">23</text>
<text x="236.2" y="154.7">24</text>
</g>
<g font-size="1.8" fill="#725600">
<text x="116" y="28.8">USBOTG_ID</text>
<text x="116" y="33.9">USB2_P</text>
<text x="116" y="31.3">USB2_N</text>
<text x="116" y="41.5">TV_OUT</text>
<text x="145.4" y="50.4">+5V</text>
<text x="207.3" y="66.9">CAM_GPIO</text>
<text x="211.8" y="77.1">SDA0</text>
<text x="211.9" y="74.5">SCL0</text>
<text x="211.5" y="79.6">+3V3</text>
<text x="210.6" y="148.2">SDA10</text>
<text x="210.7" y="145.6">SCL10</text>
<text x="211.5" y="150.7">+3V3</text>
<text x="104.8" y="171">+3V3</text>
<text x="103.9" y="183.7">SDA0</text>
<text x="103.9" y="188.8">SCL0</text>
</g>
<g font-size="1.8" fill="#0f0f0f">
<text x="218.4" y="27.4">CAM0_D0_N</text>
<text x="218.4" y="29.9">CAM0_D0_P</text>
<text x="218.4" y="35">CAM0_D1_N</text>
<text x="218.4" y="37.6">CAM0_D1_P</text>
<text x="114.3" y="47.7">CAM1_D0_P</text>
<text x="114.3" y="45.2">CAM1_D0_N</text>
<text x="218.4" y="45.2">CAM0_C_P</text>
<text x="218.4" y="42.6">CAM0_C_N</text>
<text x="114.3" y="52.8">CAM1_D1_N</text>
<text x="114.3" y="55.3">CAM1_D1_P</text>
<text x="152.9" y="54.1">HDMI0_HP</text>
<text x="42.4" y="60.4">CAM0_D0_N 128</text>
<text x="42.4" y="63">CAM0_D0_P 130</text>
<text x="114.3" y="60.4">CAM1_C_N</text>
<text x="114.3" y="63">CAM1_C_P</text>
<text x="150.9" y="61.7">HDMI0_TX2P</text>
<text x="221" y="65.5">CAM_GPIO</text>
<text x="42.4" y="68">CAM0_D1_N 134</text>
<text x="42.4" y="70.6">CAM0_D1_P 136</text>
<text x="114.3" y="68">CAM1_D2_N</text>
<text x="114.3" y="70.6">CAM1_D2_P</text>
<text x="150.8" y="66.8">HDMI0_TX2N</text>
<text x="150.9" y="71.9">HDMI0_TX1P</text>
<text x="43.6" y="75.7">CAM0_C_N 140</text>
<text x="114.3" y="75.7">CAM1_D3_N</text>
<text x="150.8" y="76.9">HDMI0_TX1N</text>
<text x="43.6" y="78.2">CAM0_C_P 142</text>
<text x="114.3" y="78.2">CAM1_D3_P</text>
<text x="150.9" y="82">HDMI0_TX0P</text>
<text x="150.8" y="87.1">HDMI0_TX0N</text>
<text x="114.3" y="93.4">HDMI0_HP</text>
<text x="114.3" y="90.9">HDMI0_CEC</text>
<text x="150.7" y="92.2">HDMI0_CLKP</text>
<text x="150.6" y="97.3">HDMI0_CLKN</text>
<text x="218.4" y="101.1">CAM1_D0_P</text>
<text x="218.4" y="98.5">CAM1_D0_N</text>
<text x="151.8" y="102.3">HDMI0_CEC</text>
<text x="218.4" y="106.1">CAM1_D1_N</text>
<text x="41.6" y="113.8">HDMI0_TX2P</text>
<text x="152" y="112.5">HDMI0_SDA</text>
<text x="152" y="110">HDMI0_SCL</text>
<text x="218.4" y="113.8">CAM1_C_N</text>
<text x="218.4" y="108.7">CAM1_D1_P</text>
<text x="41.6" y="116.3">HDMI0_TX2N</text>
<text x="218.4" y="116.3">CAM1_C_P</text>
<text x="41.6" y="123.9">HDMI0_TX1N</text>
<text x="41.6" y="121.4">HDMI0_TX1P</text>
<text x="218.4" y="123.9">CAM1_D2_P</text>
<text x="218.4" y="121.4">CAM1_D2_N</text>
<text x="41.6" y="131.5">HDMI0_TX0N</text>
<text x="41.6" y="129">HDMI0_TX0P</text>
<text x="218.4" y="131.5">CAM1_D3_P</text>
<text x="218.4" y="129">CAM1_D3_N</text>
<text x="41.5" y="136.6">HDMI0_CLKP</text>
<text x="218.4" y="136.6">CAM_GPIO</text>
<text x="41.4" y="139.2">HDMI0_CLKN</text>
<text x="42.8" y="151.9">HDMI0_SCL</text>
<text x="114.3" y="151.9">HDMI0_SDA</text>
</g>
<g font-size="1.4" fill="#a90000">
<text x="164" y="49.3">19</text>
<text x="164.5" y="54.4">1</text>
<text x="164.5" y="56.9">2</text>
<text x="164.5" y="62">3</text>
<text x="164.5" y="64.5">4</text>
<text x="164.5" y="67.1">5</text>
<text x="164.5" y="72.1">6</text>
<text x="164.5" y="74.7">7</text>
<text x="164.5" y="77.2">8</text>
<text x="164.5" y="82.3">9</text>
<text x="164" y="84.8">10</text>
<text x="164" y="87.4">11</text>
<text x="164" y="92.5">12</text>
<text x="164" y="95">13</text>
<text x="164" y="97.5">14</text>
<text x="164" y="102.6">15</text>
<text x="164" y="105.2">16</text>
<text x="164" y="110.2">17</text>
<text x="164" y="112.8">18</text>
<text x="164" y="117.9">S1</text>
<text x="164.9" y="117.9">2</text>
</g>
<g font-size="1.4" fill="#006464">
<text x="168.7" y="50.3">+5V</text>
<text x="168.7" y="55.3">HP_DETECT</text>
<text x="168.7" y="57.9">UTILITY</text>
<text x="168.7" y="63">TMDS_DATA2+</text>
<text x="168.7" y="65.5">TMDS_DATA2S</text>
<text x="168.7" y="68">TMDS_DATA2-</text>
<text x="168.7" y="73.1">TMDS_DATA1+</text>
<text x="168.7" y="75.7">TMDS_DATA1S</text>
<text x="168.7" y="78.2">TMDS_DATA1-</text>
<text x="168.7" y="83.3">TMDS_DATA0+</text>
<text x="168.7" y="85.8">TMDS_DATA0S</text>
<text x="168.7" y="88.4">TMDS_DATA0-</text>
<text x="168.7" y="93.4">TMDS_CLK+</text>
<text x="168.7" y="96">TMDS_CLKS</text>
<text x="168.7" y="98.5">TMDS_CLK-</text>
<text x="168.7" y="103.6">CEC</text>
<text x="168.7" y="106.1">DDC/CEC-GND</text>
<text x="168.7" y="111.2">SCL</text>
<text x="168.7" y="113.8">SDA</text>
<text x="168.7" y="118.8">SHIELD</text>
</g>
</svg>
